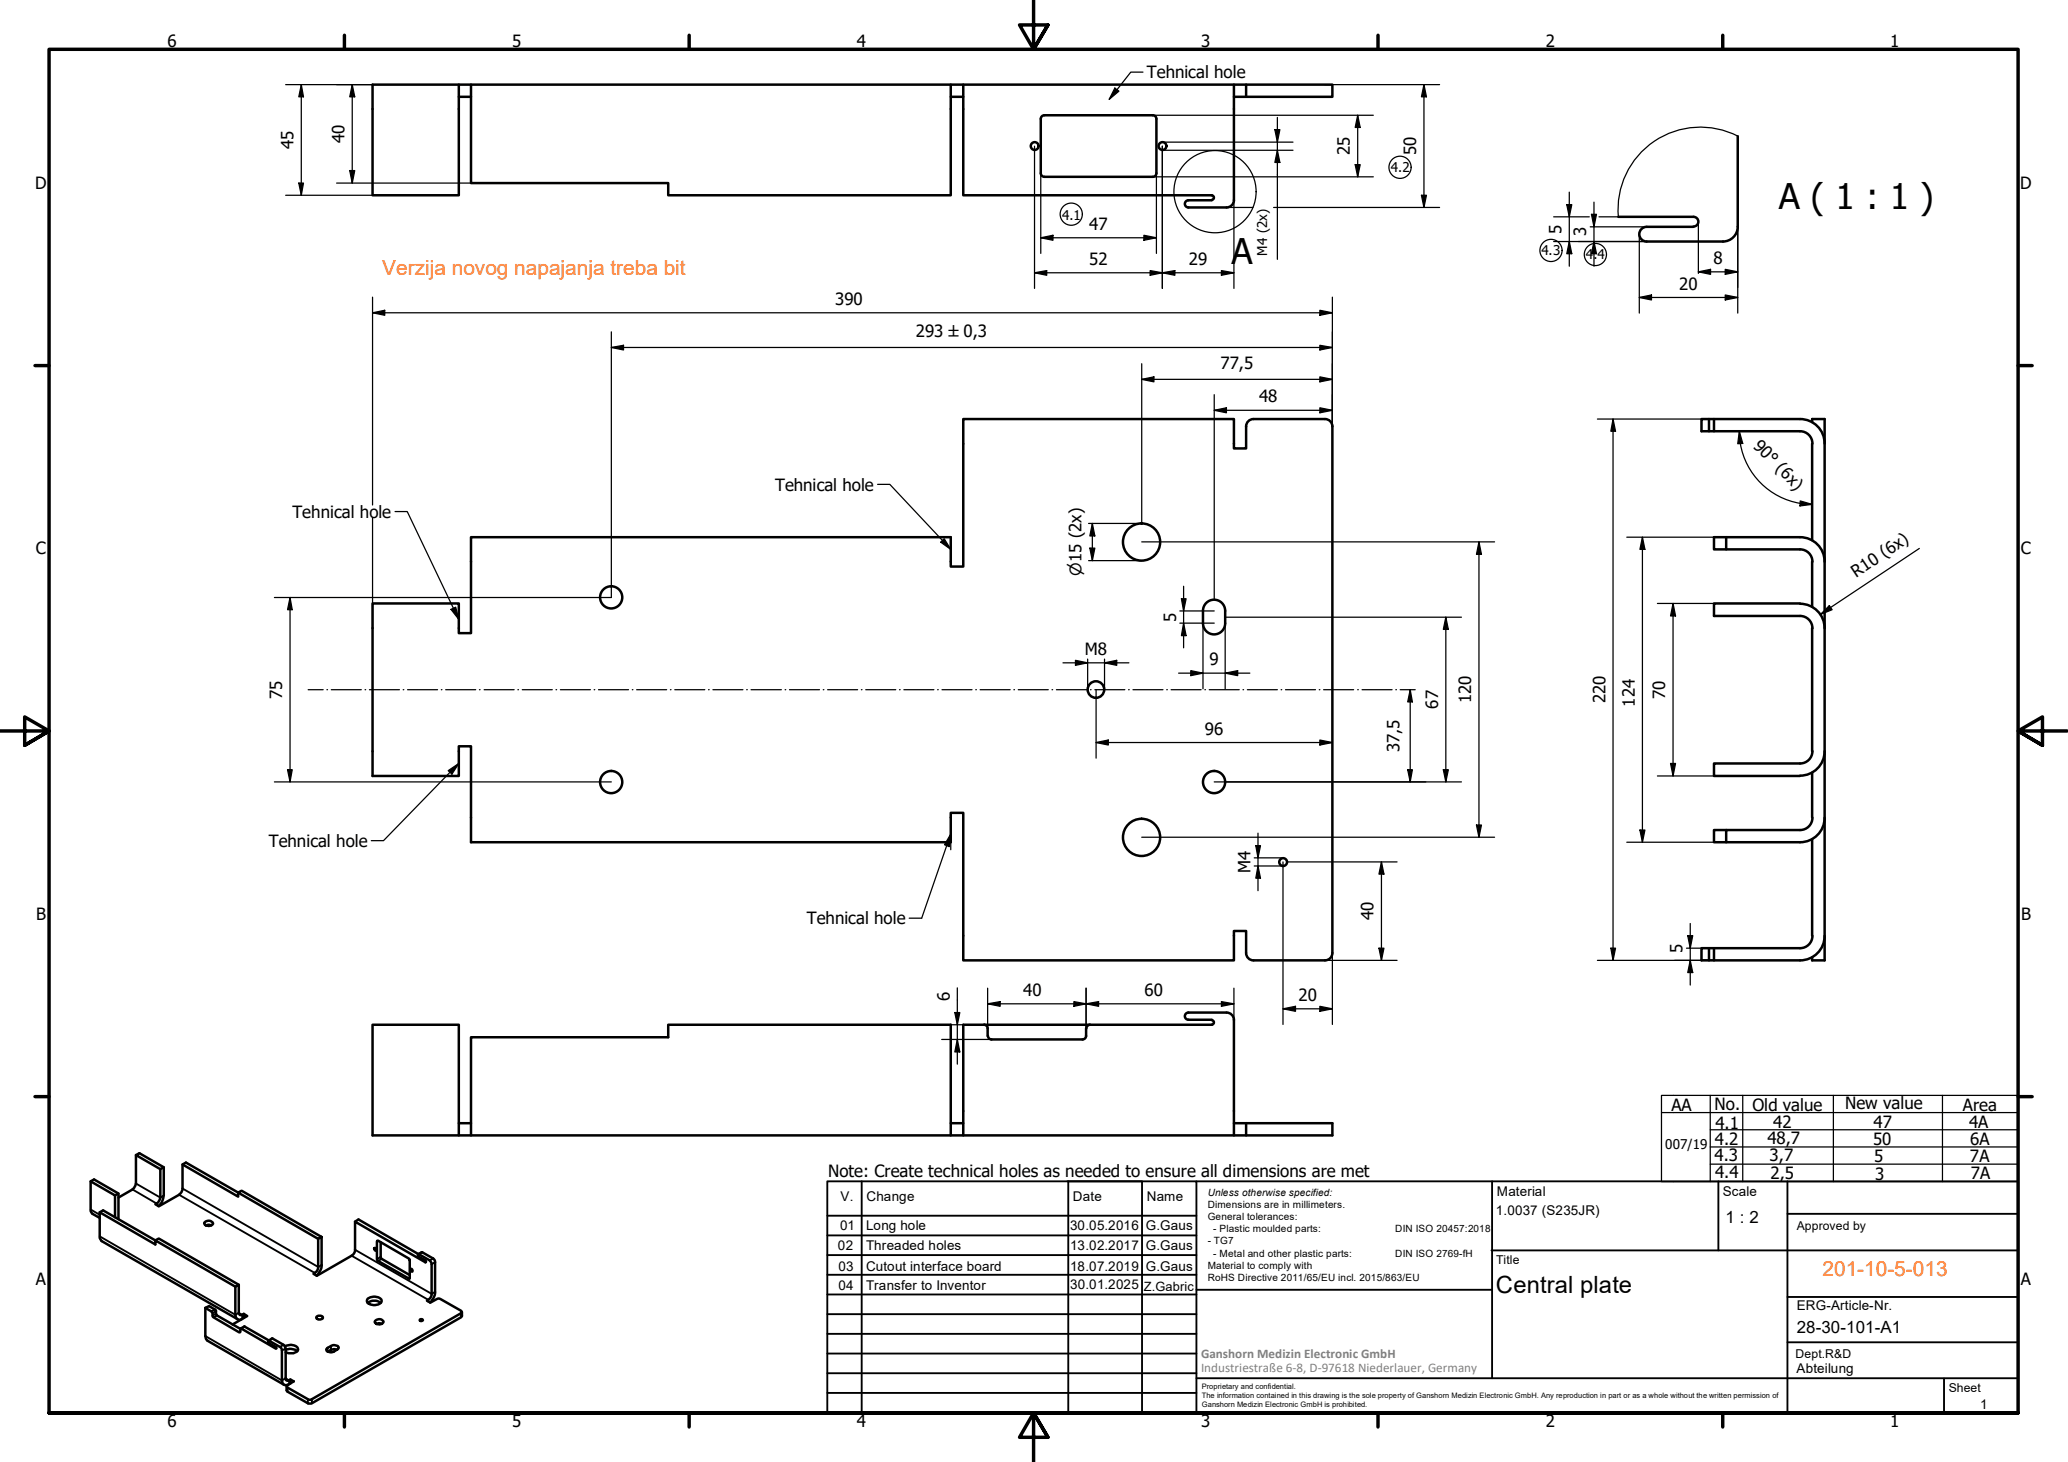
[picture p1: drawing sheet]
<svg xmlns="http://www.w3.org/2000/svg" width="420mm" height="297mm" viewBox="0 0 420 297" stroke-linecap="round" stroke-linejoin="round" font-family="sans-serif">
<!-- layer: Visible (ISO) -->
<g fill="none" stroke="#000" stroke-width=".51">
<path d="M93.2 17.2v22.5h-17.5v-22.5h195v2.5h-20M93.2 19.7h2.5M95.7 17.2v20h40.1v2.5h57.4v-22.5M193.2 19.7h2.5M195.7 17.2v22.5h50.5M250.7 17.2v23.5M253.2 17.2v2.5M211.5 35.2a.73 .73 0 0 0 .7 .7M211.5 24.2v11M212.2 23.4a.73 .73 0 0 0-.7 .7M212.2 23.4h22a.73 .73 0 0 1 .7 .7M234.9 24.2v11"/>
<path d="M235 35.2a.73 .73 0 0 1-.8 .7h-22M246.2 39.7a.48 .48 0 0 1 .4 .4 .48 .48 0 0 1-.4 .5M353.1 27.7v18.4a3 3 0 0 1-3 3h-15.6a1.49 1.49 0 0 1-1.4-1.5 1.49 1.49 0 0 1 1.4-1.5h9.5M241.4 40.7h4.8M241.5 40.7a.73 .73 0 0 0-.8 .7 .73 .73 0 0 0 .8 .7M250.7 40.7a1.49 1.49 0 0 1-1.5 1.4h-7.8M328.8 44.1h15.2M344.1 44.1a.98 .98 0 0 1 1 .9 .98 .98 0 0 1-1 1M253.2 86.6v4.5h-2.5v-6h-55v30h-2.5v-6h-97.5v19.5h-2.5v-6h-17.5v35.1h17.5v-6.1h2.5v19.5h97.5v-6h2.5v30h55v-5.9h2.5v4.4a1.49 1.49 0 0 0 1.5 1.5h14.5M269.2 85.1h-14.5a1.49 1.49 0 0 0-1.5 1.5M269.2 85.1a1.49 1.49 0 0 1 1.5 1.5M270.7 86.6v107a1.49 1.49 0 0 1-1.5 1.5"/>
<path d="M347.2 85.1v2.5M348.2 85.1v2.5M368.2 85.8v-.7h2.5v110h-2.5v-.6M368.2 90.2v19.6M368.2 90.1a2.51 2.51 0 0 0-2.5-2.5h-20v-2.5h20a5 5 0 0 1 5 5M350.7 109.1v2.5M368.2 114.1v9.2M368.2 114.1a2.51 2.51 0 0 0-2.5-2.5h-17.5v-2.5h17.5a5 5 0 0 1 5 5M244.4 124.1a2.25 2.25 0 0 1 2.3-2.3 2.25 2.25 0 0 1 2.2 2.3M248.9 124.1v2.5a2.25 2.25 0 0 1-2.2 2.3 2.25 2.25 0 0 1-2.3-2.3v-2.5M365.7 122.6h-17.5v2.5h17.5a2.51 2.51 0 0 1 2.5 2.6M365.7 122.7a5 5 0 0 1 5 5"/>
<path d="M368.2 127.6v25M368.2 157v9.1M368.2 152.6a2.51 2.51 0 0 1-2.5 2.5h-17.5v2.6h17.5M370.7 152.6a5 5 0 0 1-5 5M350.7 168.6h-2.5v2.5h2.5M368.2 170.5v19.6M368.2 166.1a2.51 2.51 0 0 1-2.5 2.5h-15v2.5h15a5 5 0 0 0 5-5M347.2 192.6v2.5M348.2 192.6v2.5M368.2 190.1a2.51 2.51 0 0 1-2.5 2.5h-20v2.5h20a5 5 0 0 0 5-5M199.9 208.2a.73 .73 0 0 1 .8 .7M200.7 209v1.5"/>
<path d="M200.7 210.5a.73 .73 0 0 0 .8 .7h18.5M220.7 209v1.5M220.7 210.5a.73 .73 0 0 1-.8 .7M221.5 208.2a.73 .73 0 0 0-.8 .7M241.4 205.7h7.8a1.49 1.49 0 0 1 1.5 1.5M241.4 207.2h4.8M241.5 205.7a.73 .73 0 0 0-.8 .8 .73 .73 0 0 0 .8 .7M246.2 207.2a.48 .48 0 0 1 .4 .5 .48 .48 0 0 1-.4 .5M246.2 208.2h-50.5v22.5M250.7 207.2v23.5M27.6 234.7v5.8l-.1 .4-.6 .8-2.8 1.6M33.3 237.2l-.7 .3"/>
<path d="M37.1 236.6l11.3 6.5v-.8l-10.6-6.1-.7 .4v5.1l-.2 .5-.5 .5-4.1 2.4-.7-.4 .6-.5 .4-.9v-5.8l-5-2.8 .7-.4 5 2.9v5.7l-.4 1.3-.7 .8M93.2 228.2h2.5M95.7 230.7v-20h40.1v-2.5h57.4v22.5M193.2 228.2h2.5M250.7 228.2h2.5M253.2 228.2h17.5v2.5h-195v-22.5h17.5v22.5M253.2 228.2v2.5M18.4 240l5 2.9v4.4M20.3 247.4l-1.5-.8-.4-.6v-6l.7-.4 5 2.9v5.2M20.3 246.3l.7-.4 10.6 6.1 .7-.4 16.2 9.4M24.1 242.5l-.7 .4M41.5 248.4a1.06 1.06 0 0 1 1.8 .2 1.06 1.06 0 0 1-1.8-.1z"/>
<path d="M41.8 249l.5-.2 .6 .2M64.6 251.7v5.9l-.3 .7-.6 .5 .7 .4 7.4-4.4 .3-.7v-5.9l14.3 8.3 .2-.1-.2-.3-1.3-.8-.2-.2v-.3l2.4 1.3 .4 .6v6.4l-.3 .7-.7 .5 .7 .4 1.4-.8 .4-.1 4.5 2.5 .1 .3-30.6 17.7h-.7l-4.1-2.4-.1-.4 1.4-.8-.7-.4-.6 .2a.37 .37 0 0 1-.4-.5v-6l-.2-.5-2.4-1.5-.9 .4M65.3 251.3l-.7 .4-16.2-9.4 .7-.4 16.2 9.4v6.1l-.1 .6-.9 1.2M72.1 248.2l.7-.4 12.2 7M76.1 253.5l.4 .2v.4l-.4-.1-.1-.3zM76.6 252.1l6.6 3.7v4h-.1l-6.4-3.7-.1-.3zM77.3 252.4v3.2l5.9 3.5M83.4 257.8a.34 .34 0 0 1 .3 .2 .34 .34 0 0 1 0 .4l-.3-.4zM85 254.8l.8-.4 2.2 1.3 .4 .6v6.5l-.4 1-.6 .9M41.7 265.7l1.4 .8 .1 .9 .2 .2 5.2 3.1h.2v-.7l.2-.1 7 4.1h.1v-.3l-1.4-.8-.2-.3 .1-.3 2.4 1.4 .3 .5v6.3a.87 .87 0 0 0 .4 .9 .87 .87 0 0 0 1-.2M41.7 265.7v5.7l.1 .6 .4 .4 15.5 9M41.7 265.7l.8-.3 1.3 .8 .1 .8 .2 .3 4.7 2.7"/>
<path d="M47.8 261.4v5.7a.88 .88 0 0 0 .4 .9 .88 .88 0 0 0 1 0M47.8 261.4l-16.2-9.4v.8l-11.3-6.5v5.2l.3 .6 27.7 15.9M47.8 261.4l.7-.4 .1 5.9 .2 .3 .7-.3 .7 .5-3 1.7M48.9 269.9l.8-.4 4.9 2.8M49.5 266.9v.9M57.9 273.5a1.96 1.96 0 0 1 2.6 .5 .64 .64 0 0 1-.6 .8l-1.3 .1-.6-.1M58 274.3a2.19 2.19 0 0 1 2.4 .2M64.3 267.5a.74 .74 0 0 1 1.3 .3 .81 .81 0 0 1-1.3-.2zM66.5 273.9l.7-.4a1.2 1.2 0 0 1 1.6 .3l-.1 .3-.9 .5a1.18 1.18 0 0 1-1.5-.4zM68.5 274.2l-.7-.1-1.2 .5M74.7 263.8a2.02 2.02 0 0 1 2.8 .4 1.4 1.4 0 0 1-1.9 .9l-.4-.1a.73 .73 0 0 1-.6-.4 .73 .73 0 0 1 .1-.8zM74.7 264.7a2.13 2.13 0 0 1 2.6 0"/>
<path d="M76.2 268.4a1 1 0 0 1 1.7 .2 1 1 0 0 1-1.8-.1zM76.5 269l.4-.2 .7 .2M85.3 268.1l.4-.1 .2 .3-.4 .1-.2-.1zM93.9 266.6v.8l-.2 .2-30.5 17.6h-.5l-4.3-2.4-.2-.3v-.8M59 280.3v.8"/>
<circle cx="210.2" cy="29.7" r=".79"/>
<circle cx="236.2" cy="29.7" r=".79"/>
<circle cx="231.9" cy="110.1" r="3.8"/>
<circle cx="124.2" cy="121.4" r="2.25"/>
<circle cx="124.2" cy="158.9" r="2.25"/>
<circle cx="222.7" cy="140.1" r="1.68"/>
<circle cx="246.7" cy="158.9" r="2.25"/>
<circle cx="231.9" cy="170.1" r="3.8"/>
<circle cx="260.7" cy="175.2" r=".79"/>
</g>
<!-- layer: Break Line (ISO) -->
<path d="M353.1 27.7a16.7 16.7 0 0 0-24.3 16.4" fill="none" stroke="#000" stroke-width=".25"/>
<!-- layer: Visible Narrow (ISO) -->
<g fill="none" stroke="#000" stroke-width=".38">
<path d="M18.4 245.7l1.9 1.1M20.3 251.2l27.5 15.9 .7-.4 .7 .4v.9M26.9 241.7l4.9 2.8v.3M27.6 240.5l5 2.8 .7-.4M36.4 242.7l27.5 15.9v.3M37.1 241.5l27.5 15.9 .7-.4M71.4 255.1l15.6 9v.4M72.1 253.9l15.6 9 .7-.4M76.8 252.1l-.2 .1M77.3 255.4l-.7 .4M77.5 255.8l-.7 .4M83.2 259.6l-.1 .2"/>
<path d="M85.8 254.4l-.7 .4M86.6 256.3l-.2 .2M88 255.7l-.7 .4M88.4 256.5l-.7 .3M41.7 271.4l15.6 9.1 .7-.5 .7 .5v.7M43.6 266.1l-.7 .3M43.9 266.4l-.7 .4M43.9 266.9l-.7 .4M44.1 267.3l-.7 .3M48.8 270.6l-.2 .1M49.7 269.5l-.7 .4M55.4 272l-.7 .4"/>
<path d="M56.2 273.9l-.2 .1M57.6 273.2l-.7 .5M58 274l-.7 .4M66.5 273.9v.7M67.2 273.5v.7M93.7 266.8v.8M58.4 281.9v.9M62.5 284.3v.8M63.4 284.3v.8"/>
</g>
<!-- layer: Detail Boundary (ISO) -->
<circle cx="246.9" cy="38.9" r="8.4" fill="none" stroke="#000" stroke-width=".25"/>
<!-- layer: Border (ISO) -->
<g fill="none" stroke="#000" stroke-width=".7">
<path d="M70 7.2v2.8M140 7.2v2.8M210 0v10l-2.9-4.9h5.8l-2.9 4.9 2.9-4.9M280 7.2v2.8M350 7.2v2.8M7.1 74.3h2.9M410 74.3h2.9M0 148.5h10l-5-2.8v5.7l5-2.9-5 2.9M420 148.5h-10l5-2.8v5.7l-5-2.9 5 2.9M7.1 222.8h2.9M410 222.8h2.9M10 287.1v-277.1h400v277.1h-400h400"/>
<path d="M70 287.1v2.8M140 287.1v2.8M212.9 292l-2.9-4.9 2.9 4.9h-5.8l2.9-4.9v9.9M280 287.1v2.8M350 287.1v2.8"/>
</g>
<!-- layer: TitleBlock -->
<g fill="none" stroke="#000" stroke-width=".38">
<path d="M168.1 251h75M168.1 247h75M168.1 255h75M168.1 259h75M175.1 240v47M216.9 240h15M217 240v47M232 240v47M243.1 240.1v46.9h-75v-47h241.9v47.1h-167M303 254h107M303.1 240v40M349.1 240v14"/>
<path d="M363.2 240v47.1M363.2 246.6h46.8M168.1 271h75M168.1 263h75M168.1 267h75M168.1 275h75M168.1 279h75M243.1 262.1h60M363.2 272.7h46.8M363.2 263.5h46.8M168.1 283h75M216.9 287h15"/>
<path d="M243.1 280h166.9M395 280.1v7"/>
</g>
<!-- layer: Sketch Geometry (ISO) -->
<g fill="none" stroke="#000" stroke-width=".25">
<path d="M62.6 140.1h3.1M66.4 140.1h.1M67.3 140.1h6.1M74.2 140.1h.1M75.1 140.1h6.1M81.9 140.1h.1M82.8 140.1h6.1M89.7 140.1h.1M90.6 140.1h6M97.4 140.1h.1M98.4 140.1h6.1M105.2 140.1h.1"/>
<path d="M106.1 140.1h6.1M113 140.1h.1M113.9 140.1h6.1M120.7 140.1h.1M121.6 140.1h6.1M128.5 140.1h.1M129.3 140.1h6.1M136.2 140.1h.1M137.1 140.1h6.1M144 140.1h.1M144.8 140.1h6.1M151.7 140.1h.1"/>
<path d="M152.6 140.1h6.1M159.5 140.1h.1M160.4 140.1h6.1M167.3 140.1h.1M168.1 140.1h6.1M175 140.1h.1M175.9 140.1h6.1M182.8 140.1h.1M183.6 140.1h6.1M190.5 140.1h.1M191.4 140.1h6.1M198.2 140.1h.2"/>
<path d="M199.1 140.1h6.1M206 140.1h.1M206.9 140.1h6.1M213.7 140.1h.2M214.6 140.1h6.2M221.6 140.1h.1M222.4 140.1h6.1M229.3 140.1h.1M230.2 140.1h6.1M237 140.1h.2M237.9 140.1h6.1M244.8 140.1h.1"/>
<path d="M245.7 140.1h6.1M252.5 140.1h.2M253.4 140.1h6.1M260.3 140.1h.1M261.2 140.1h6.1M268 140.1h.2M268.9 140.1h6.1M275.8 140.1h.2M276.7 140.1h6.1M283.6 140.1h.1M284.5 140.1h3M337.6 222.6h72.4v17.5h-72.4z"/>
<path d="M337.6 226h72.4M347.5 236.5h62.5M347.5 233h62.5M347.5 229.5h62.5M347.5 222.6v17.5M354.1 222.6v17.5M372.5 222.6v17.5M394.7 222.6v17.5"/>
<circle cx="284.4" cy="34" r="2.25"/>
<circle cx="217.6" cy="43.5" r="2.25"/>
<circle cx="315.1" cy="50.9" r="2.25"/>
<circle cx="324.1" cy="51.7" r="2.25"/>
</g>
<!-- layer: Dimension (ISO) -->
<g fill="none" stroke="#000" stroke-width=".25">
<path d="M58 17.2h17.7M61.2 17.2l.5 2.5h-1zM61.2 17.2v22.5M71.6 17.2v20M71.6 17.2l.5 2.5h-1zM269.2 17.2h23.3M289.3 17.2v24.9M289.3 17.2l.5 2.5h-1zM58 39.7h17.7M60.7 37.2h1l-.5 2.5zM68.4 37.2h27.3M71.1 34.7h1l-.5 2.5z"/>
<path d="M210.2 29.7v28.9M211.5 35.2v16.3M234.2 35.9h44.8M234.2 23.4h44.8M234.9 35.2v16.3M236.2 29.7v28.9M236.2 30.5h26.5M236.2 28.9h26.5M259 26.3h1l-.5 2.6zM259.5 23.9v28.8M259.5 30.5l.5 2.5h-1zM275.3 33.5h1.1l-.6 2.4z"/>
<path d="M275.8 23.4v12.5M275.8 23.4l.6 2.5h-1.1zM288.8 39.7h1l-.5 2.4zM318.8 39v15.1M210.2 55.4l2.5-.4v.9zM210.2 55.4h40.5M211.5 48.3l2.4-.5v1zM211.5 48.3h23.4M232.4 47.8l2.5 .5-2.5 .5zM233.7 55l2.5 .4-2.5 .5zM236.2 55.4l2.5-.4v.9zM248.2 55l2.5 .4-2.5 .5z"/>
<path d="M249.2 42.1h5.4M250.7 40.7v17.9M258.8 42.1h33.7M315.7 49.1h18.9M315.7 44.1h7.2M318.3 41.6h1l-.5 2.5zM318.8 49.1l.5 2.4h-1zM323.1 46.1h11.5M323.3 43.5h1.1l-.6 2.6zM323.8 41.1v13M323.9 49.1l.5 2.4h-1.1zM324.9 44.1h3.9"/>
<path d="M333.1 47.5v16.1M345.1 45.1v10.4M345.1 55.2l2.4-.5v1zM345.1 55.2h8M350.5 59.9l2.6 .5-2.6 .5zM350.5 54.7l2.6 .5-2.6 .5zM353.1 46.1v17.5M75.7 60.4v42.2M75.7 63.5l2.5-.5v1.1zM75.7 63.5h195M124.2 67.4v54h-68.4M124.2 70.6l2.5-.4v.9z"/>
<path d="M124.2 70.6h146.5M232 73.9v32.4h-10.8M232 77.1l2.4-.5v1zM232 77.1h38.7M268.2 63l2.5 .5-2.5 .6zM268.2 70.2l2.5 .4-2.5 .5zM268.2 76.6l2.5 .5-2.5 .5zM270.7 60.4v26.2M333.1 60.4l2.4-.5v1zM333.1 60.4h20M246.7 80.2v41.7M246.7 83.4l2.5-.5v1z"/>
<path d="M246.7 83.4h24M268.2 82.9l2.5 .5-2.5 .5zM324.5 85.1h23.7M327.7 85.1v110M327.7 85.1l.5 2.5h-.9zM353.4 87.6l.2 2.5M353.4 87.6l.7 2.5-1 .1zM353.6 90.1a14.8 14.8 0 0 0 12.1 12.2M75.7 105.3v22.3M221.2 113.9h10.8M221.4 111.4h1l-.5 2.5zM221.9 106.3v7.6"/>
<path d="M221.9 106.3l.5 2.6h-1zM232 110.1h71.7M240.5 119.1v12.5M300.5 110.1v60M300.5 110.1l.5 2.5h-1zM330.5 109.1h20.2M333.7 109.1v62M333.7 109.1l.5 2.5h-1zM365.7 102.3l2.5 .2M365.8 101.8l2.4 .7-2.5 .3zM390 111.4l-20.1 13.4M58.9 121.4v37.5"/>
<path d="M58.9 121.4l.5 2.5h-1zM216 134.7h13.4M218.5 134.2l2.5 .5-2.5 .5zM221 133.9v6.2M224.4 133.9v6.2M224.4 134.7l2.5-.5v1zM239.5 136.8h14.4M239.7 124.1h7M239.7 126.6h7M240 121.7h1l-.5 2.4zM240.5 126.6l.5 2.5h-1zM241.9 136.3l2.5 .5-2.5 .5z"/>
<path d="M244.4 126.6v13.3M248.9 126.6v13.3M248.9 125.4h48M248.9 136.8l2.6-.5v1zM293.8 125.4v33.5M293.8 125.4l.5 2.5h-1.1zM336.7 122.6h11.5M339.9 122.6v35.1M339.9 122.6l.5 2.5h-1zM369.9 124.8l1.8-1.8 .5 .9zM55.8 158.9h68.4M58.4 156.4h1l-.5 2.5z"/>
<path d="M222.7 140.1v13.9M222.7 150.9l2.5-.5v1zM222.7 150.9h48M246.7 158.9h50.2M268.2 150.4l2.5 .5-2.5 .5zM286 156.4h1l-.5 2.5zM286.5 140.1v18.8M286.5 140.1l.5 2.5h-1zM293.2 156.4h1.1l-.5 2.5zM336.7 157.7h11.5M339.4 155.1h1l-.5 2.6zM232 170.1h71.7"/>
<path d="M254.8 174.3h5.9M254.8 175.9h5.9M255.1 171.8h1l-.5 2.5zM255.6 169.3v11.7M255.6 175.9l.5 2.5h-1zM260.7 175.1v33M261.5 175.1h22.3M280.7 175.1v20M280.7 175.1l.5 2.5h-1zM300 167.6h1l-.5 2.5zM330.5 171.1h20.2M333.2 168.6h1l-.5 2.5z"/>
<path d="M269.2 195.1h14.6M270.7 193.6v14.5M280.2 192.6h1l-.5 2.5zM324.5 195.1h23.7M327.3 192.6h.9l-.5 2.5zM342.6 192.6h5.6M342.9 190.1h1l-.5 2.5zM343.4 187.6v12.5M343.4 195.1l.5 2.5h-1zM191.3 208.2h8.7M191.3 211.2h10.1M194 205.7h1l-.5 2.5z"/>
<path d="M194.5 200.7v15.5M194.5 211.2l.5 2.5h-1zM200.7 200.8v8.2M200.7 203.9l2.5-.4v1zM200.7 203.9h50M218.2 203.5l2.5 .4-2.5 .6zM220.7 200.8v8.2M220.7 203.9l2.5-.4v1zM248.2 203.5l2.5 .4-2.5 .6zM250.7 200.8v6.4M260.7 205l2.5-.5v1zM260.7 205h10"/>
<path d="M268.2 204.5l2.5 .5-2.5 .5z"/>
</g>
<g fill="#000">
<path d="M61.2 17.2l.5 2.5h-1zM71.6 17.2l.5 2.5h-1zM289.3 17.2l.5 2.5h-1zM60.7 37.2h1l-.5 2.5zM71.1 34.7h1l-.5 2.5zM259 26.3h1l-.5 2.6zM259.5 30.5l.5 2.5h-1zM275.3 33.5h1.1l-.6 2.4zM275.8 23.4l.6 2.5h-1.1zM288.8 39.7h1l-.5 2.4zM210.2 55.4l2.5-.4v.9zM211.5 48.3l2.4-.5v1z"/>
<path d="M232.4 47.8l2.5 .5-2.5 .5zM233.7 55l2.5 .4-2.5 .5zM236.2 55.4l2.5-.4v.9zM248.2 55l2.5 .4-2.5 .5zM318.3 41.6h1l-.5 2.5zM318.8 49.1l.5 2.4h-1zM323.3 43.5h1.1l-.6 2.6zM323.9 49.1l.5 2.4h-1.1zM333.1 60.4l2.4-.5v1zM345.1 55.2l2.4-.5v1zM350.5 54.7l2.6 .5-2.6 .5zM75.7 63.5l2.5-.5v1.1z"/>
<path d="M124.2 70.6l2.5-.4v.9zM232 77.1l2.4-.5v1zM268.2 63l2.5 .5-2.5 .6zM268.2 70.2l2.5 .4-2.5 .5zM268.2 76.6l2.5 .5-2.5 .5zM350.5 59.9l2.6 .5-2.6 .5zM246.7 83.4l2.5-.5v1zM268.2 82.9l2.5 .5-2.5 .5zM327.7 85.1l.5 2.5h-.9zM353.4 87.6l.7 2.5-1 .1zM221.4 111.4h1l-.5 2.5zM221.9 106.3l.5 2.6h-1z"/>
<path d="M300.5 110.1l.5 2.5h-1zM333.7 109.1l.5 2.5h-1zM365.8 101.8l2.4 .7-2.5 .3zM58.9 121.4l.5 2.5h-1zM218.5 134.2l2.5 .5-2.5 .5zM224.4 134.7l2.5-.5v1zM240 121.7h1l-.5 2.4zM240.5 126.6l.5 2.5h-1zM241.9 136.3l2.5 .5-2.5 .5zM248.9 136.8l2.6-.5v1zM293.8 125.4l.5 2.5h-1.1zM339.9 122.6l.5 2.5h-1z"/>
<path d="M369.9 124.8l1.8-1.8 .5 .9zM58.4 156.4h1l-.5 2.5zM222.7 150.9l2.5-.5v1zM268.2 150.4l2.5 .5-2.5 .5zM286 156.4h1l-.5 2.5zM286.5 140.1l.5 2.5h-1zM293.2 156.4h1.1l-.5 2.5zM339.4 155.1h1l-.5 2.6zM255.1 171.8h1l-.5 2.5zM255.6 175.9l.5 2.5h-1zM280.7 175.1l.5 2.5h-1zM300 167.6h1l-.5 2.5z"/>
<path d="M333.2 168.6h1l-.5 2.5zM280.2 192.6h1l-.5 2.5zM327.3 192.6h.9l-.5 2.5zM342.9 190.1h1l-.5 2.5zM343.4 195.1l.5 2.5h-1zM194 205.7h1l-.5 2.5zM194.5 211.2l.5 2.5h-1zM200.7 203.9l2.5-.4v1zM218.2 203.5l2.5 .4-2.5 .6zM220.7 203.9l2.5-.4v1zM248.2 203.5l2.5 .4-2.5 .6zM260.7 205l2.5-.5v1z"/>
<path d="M268.2 204.5l2.5 .5-2.5 .5z"/>
</g>
<!-- layer: Symbol (ISO) -->
<path d="M226.5 17.9l.8 .6-1.9 1.7zM232.2 14.7h-2.5l-4.3 5.5M178.3 98.4h2.5l12.4 13.2M80.3 103.9h2.4l10.5 21.9M191.8 109.5l1.4 2.1-2.1-1.4zM91.6 123.8l1-.4 .6 2.4zM91.1 156.6l2.1-1.5-1.4 2.2zM93.2 155.1l-15.3 15.7h-2.5M193.2 169.5l-5.9 17h-2.6M193.2 169.5l-.4 2.5-.9-.4zM193.2 166.1v6.5" fill="none" stroke="#000" stroke-width=".25"/>
<path d="M226.5 17.9l.8 .6-1.9 1.7zM191.8 109.5l1.4 2.1-2.1-1.4zM91.6 123.8l1-.4 .6 2.4zM91.1 156.6l2.1-1.5-1.4 2.2zM193.2 169.5l-.4 2.5-.9-.4z" fill="#000"/>
<g font-size="7.2">
<text x="361.4" y="42.5">A ( 1 : 1 )</text>
<text x="250.2" y="53.7">A</text>
</g>
<text font-size="4.8" x="303.9" y="262.7">Central plate</text>
<g font-size="4.2" fill="#ff6200">
<text x="77.7" y="56">Verzija novog napajanja treba bit</text>
<text x="370.3" y="259.2">201-10-5-013</text>
</g>
<g font-size="3.4">
<text x="34" y="9.6">6</text>
<text x="104.1" y="9.6">5</text>
<text x="174.1" y="9.6">4</text>
<text x="244" y="9.6">3</text>
<text x="314.1" y="9.6">2</text>
<text x="384" y="9.6">1</text>
<text x="233" y="15.9">Tehnical hole</text>
<text x="70" y="29.1" transform="rotate(-90 70 29.1)">40</text>
<text x="59.6" y="30.3" transform="rotate(-90 59.6 30.3)">45</text>
<text x="274.3" y="31.5" transform="rotate(-90 274.3 31.5)">25</text>
<text x="287.7" y="31.5" transform="rotate(-90 287.7 31.5)">50</text>
<text x="7.2" y="38.4">D</text>
<text x="410.5" y="38.4">D</text>
<text x="221.3" y="46.8">47</text>
<text x="317.2" y="47.5" transform="rotate(-90 317.2 47.5)">5</text>
<text x="322.3" y="48" transform="rotate(-90 322.3 48)">3</text>
<text x="221.3" y="53.9">52</text>
<text x="241.6" y="53.9">29</text>
<text x="348.1" y="53.6">8</text>
<text x="341.2" y="58.9">20</text>
<text x="169.7" y="62">390</text>
<text x="186.1" y="68.5">293 ±0,3</text>
<text x="248" y="74.9">77,5</text>
<text x="255.8" y="81.8">48</text>
<text x="356" y="90.9" transform="rotate(45 356 90.9)">90° (6x)</text>
<text x="157.5" y="99.7">Tehnical hole</text>
<text x="59.4" y="105.3">Tehnical hole</text>
<text x="7.3" y="112.6">C</text>
<text x="410.6" y="112.6">C</text>
<text x="377.1" y="117.3" transform="rotate(-34 377.1 117.3)">R10 (6x)</text>
<text x="239" y="126.3" transform="rotate(-90 239 126.3)">5</text>
<text x="220.4" y="133.1">M8</text>
<text x="245.7" y="135.2">9</text>
<text x="57.3" y="142" transform="rotate(-90 57.3 142)">75</text>
<text x="298.9" y="142.9" transform="rotate(-90 298.9 142.9)">120</text>
<text x="326.2" y="142.9" transform="rotate(-90 326.2 142.9)">220</text>
<text x="332.2" y="143.6" transform="rotate(-90 332.2 143.6)">124</text>
<text x="338.3" y="142" transform="rotate(-90 338.3 142)">70</text>
<text x="244.8" y="149.3">96</text>
<text x="292.2" y="144" transform="rotate(-90 292.2 144)">67</text>
<text x="284.4" y="152.8" transform="rotate(-90 284.4 152.8)">37,5</text>
<text x="54.6" y="172.1">Tehnical hole</text>
<text x="254.1" y="177.4" transform="rotate(-90 254.1 177.4)">M4</text>
<text x="7.4" y="186.9">B</text>
<text x="163.9" y="187.8">Tehnical hole</text>
<text x="279.1" y="187" transform="rotate(-90 279.1 187)">40</text>
<text x="410.7" y="186.9">B</text>
<text x="341.8" y="193.7" transform="rotate(-90 341.8 193.7)">5</text>
<text x="193" y="203.4" transform="rotate(-90 193 203.4)">6</text>
<text x="207.9" y="202.4">40</text>
<text x="232.5" y="202.4">60</text>
<text x="263.8" y="203.4">20</text>
<text x="339.6" y="225.7">AA</text>
<text x="348.4" y="225.6">No.</text>
<text x="356" y="225.7">Old value</text>
<text x="374.9" y="225.4">New value</text>
<text x="398.8" y="225.7">Area</text>
<text x="348.4" y="232.6">4.2</text>
<text x="348.6" y="229.3">4.1</text>
<text x="359.1" y="232.4">48,7</text>
<text x="360.2" y="229.2">42</text>
<text x="380.6" y="232.6">50</text>
<text x="380.6" y="229.2">47</text>
<text x="400.1" y="229.2">4A</text>
<text x="400.3" y="232.6">6A</text>
<text x="168.3" y="239.1">Note: Create technical holes as needed to ensure all dimensions are met</text>
<text x="348.4" y="236">4.3</text>
<text x="348.5" y="239.4">4.4</text>
<text x="359.5" y="235.9">3,7</text>
<text x="359.7" y="239.6">2,5</text>
<text x="380.8" y="236.1">5</text>
<text x="381" y="239.7">3</text>
<text x="400.2" y="236">7A</text>
<text x="400.4" y="239.4">7A</text>
<text x="350.6" y="248.5">1 : 2</text>
<text x="7.3" y="261.2">A</text>
<text x="410.6" y="261.2">A</text>
<text x="365.1" y="270.9">28-30-101-A1</text>
<text x="34" y="289.9">6</text>
<text x="104.1" y="289.9">5</text>
<text x="174.1" y="289.9">4</text>
<text x="244" y="289.9">3</text>
<text x="314.1" y="289.9">2</text>
<text x="384" y="289.9">1</text>
</g>
<text font-size="3.2" x="219.7" y="117" transform="rotate(-90 219.7 117)">⌀15 (2x)</text>
<g font-size="2.7">
<text x="282.6" y="34.9">4.2</text>
<text x="215.8" y="44.6">4.1</text>
<text x="257.4" y="51.9" transform="rotate(-90 257.4 51.9)">M4 (2x)</text>
<text x="313.2" y="51.9">4.3</text>
<text x="322.2" y="52.6">4.4</text>
<text x="338.3" y="233.5">007/19</text>
<text x="170.8" y="244">V.</text>
<text x="176" y="244">Change</text>
<text x="218" y="244">Date</text>
<text x="233" y="244">Name</text>
<text x="304.1" y="243">Material</text>
<text x="350" y="243.1">Scale</text>
<text x="170.7" y="249.9">01</text>
<text x="176" y="249.9">Long hole</text>
<text x="217.4" y="250">30.05.2016</text>
<text x="232.8" y="250">G.Gaus</text>
<text x="303.9" y="246.8">1.0037 (S235JR)</text>
<text x="170.2" y="254">02</text>
<text x="176" y="254">Threaded holes</text>
<text x="217.4" y="254">13.02.2017</text>
<text x="232.8" y="254">G.Gaus</text>
<text x="170.4" y="258.2">03</text>
<text x="170.4" y="262.1">04</text>
<text x="176" y="258.2">Cutout interface board</text>
<text x="176" y="262.1">Transfer to Inventor</text>
<text x="217.4" y="258.2">18.07.2019</text>
<text x="217.4" y="262">30.01.2025</text>
<text x="232.8" y="258.2">G.Gaus</text>
<text x="365.1" y="266.1">ERG-Article-Nr.</text>
<text x="365" y="279">Abteilung</text>
<text x="402.3" y="286.2">1</text>
</g>
<g font-size="2.7" fill="#808080">
<text x="244" y="275.8">Ganshorn Medizin Electronic GmbH</text>
<text x="244" y="278.7">Industriestraße 6-8, D-97618 Niederlauer, Germany</text>
</g>
<text font-size="2.6" x="232.4" y="262.2">Z.Gabric</text>
<g font-size="2.5">
<text x="365.1" y="249.9">Approved by</text>
<text x="304" y="256.8">Title</text>
<text x="364.8" y="275.8">Dept.R&amp;D</text>
<text x="395.9" y="282.9">Sheet</text>
</g>
<g font-size="2">
<text x="245.4" y="242.9">Unless otherwise specified:</text>
<text x="245.4" y="245.4">Dimensions are in millimeters.</text>
<text x="245.4" y="247.9">General tolerances:</text>
<text x="246.5" y="250.4">- Plastic moulded parts:</text>
<text x="283.5" y="250.4">DIN ISO 20457:2018</text>
<text x="245.4" y="252.8">- TG7</text>
<text x="245.4" y="257.9">Material to comply with</text>
<text x="246.5" y="255.4">- Metal and other plastic parts:</text>
<text x="283.5" y="255.4">DIN ISO 2769-fH</text>
<text x="245.4" y="260.3">RoHS Directive 2011/65/EU incl. 2015/863/EU</text>
</g>
<g font-size="1.5">
<text x="244.2" y="282.2">Proprietary and confidential.</text>
<text x="244.2" y="284">The information contained in this drawing is the sole property of Ganshorn Medizin Electronic GmbH. Any reproduction in part or as a whole without the written permission of</text>
<text x="244.2" y="285.8">Ganshorn Medizin Electronic GmbH is prohibited.</text>
</g>
</svg>
